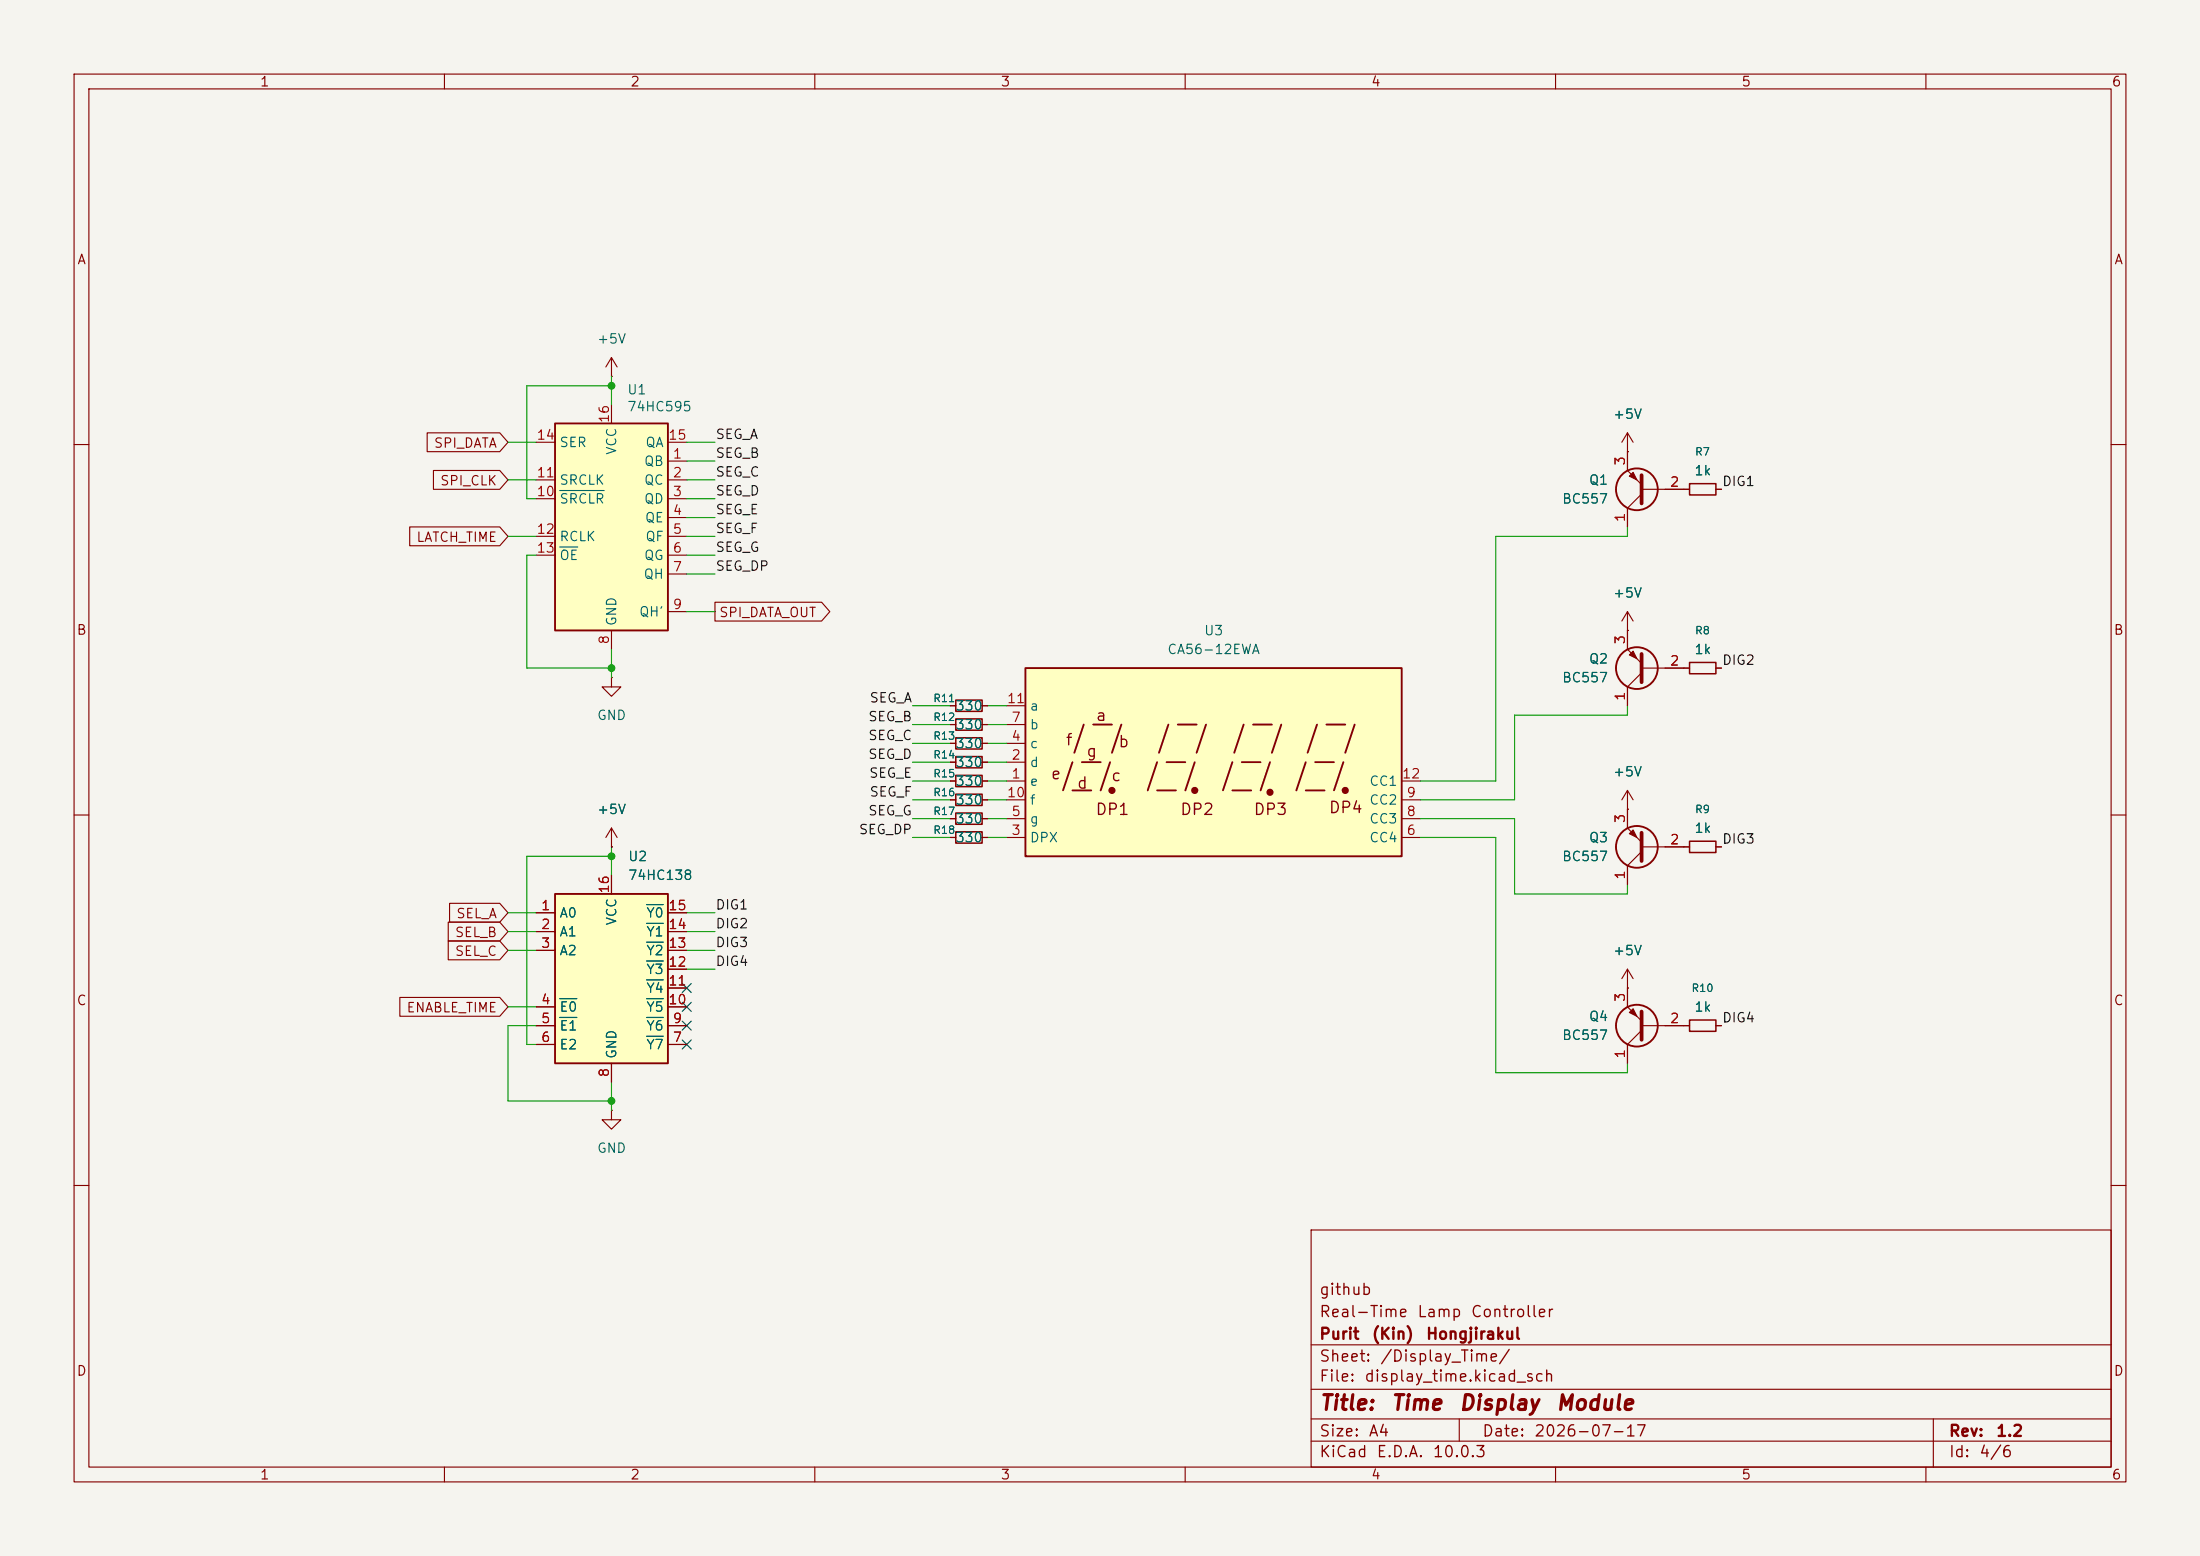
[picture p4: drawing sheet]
<svg xmlns="http://www.w3.org/2000/svg" width="297mm" height="210mm" viewBox="0 0 297 210" stroke-linecap="round" stroke-linejoin="round" font-family="sans-serif">
<path d="M0 0h297v210h-297z" fill="#f5f4ef" stroke="#f5f4ef" stroke-width=".14"/>
<g fill="none" stroke="#840000" stroke-width=".15">
<path d="M10 10h277v190h-277zM12 12h273v186h-273zM60 10v2M110 10v2M160 10v2M210 10v2M260 10v2M82.5 50.8h.1M82.5 48.3l-.7 1.2M82.5 48.3l.8 1.2M82.5 48.3v2.5M219.7 58.4v2.6"/>
<path d="M219.7 58.4l-.8 1.3M219.7 58.4l.8 1.3M10 60h2M219.7 61h.1M285 60h2M219.7 85.1h.1M219.7 82.6l-.8 1.2M219.7 82.6l.8 1.2M219.7 82.6v5l1.9 1.9M221.6 90.2h6.5M221.6 90.8l-1.9 1.9v2.6M231.6 90.2h.8"/>
<path d="M10 110h2M128.3 102.9h.7M128.3 105.4h.7M132.6 102.9h.7M132.6 105.4h.7M219.7 109.2h.1M219.7 106.7v2.5M219.7 106.7l-.8 1.3M219.7 106.7l.8 1.3M285 110h2M10 160h2M177 166h108v32h-108z"/>
<path d="M285 160h2M60 198v2M110 198v2M160 198v2M177 194.5h108M177 191.5h108M177 187.5h108M177 181.5h108M197 191.5v3M210 198v2M260 198v2M261 191.5v6.5"/>
</g>
<path d="M228.1 89.4h3.5v1.5h-3.5zM129 102.1h3.6v1.5h-3.6zM129 104.6h3.6v1.6h-3.6z" fill="none" stroke="#840000" stroke-width=".2"/>
<path d="M221.6 88.3v3.8" fill="none" stroke="#840000" stroke-width=".51"/>
<circle cx="221" cy="90.2" r="2.82" fill="none" stroke="#840000" stroke-width=".25"/>
<path d="M220 88.4l.5-.5 .5 1z" fill="#840000" stroke="#840000" stroke-width=".15"/>
<path d="M74.9 57.2h15.3v27.9h-15.3z" fill="#ffffc2"/>
<g fill="none" stroke="#840000" stroke-width=".25">
<path d="M74.9 57.2h15.3v27.9h-15.3z"/>
<circle cx="221" cy="66" r="2.82"/>
<circle cx="221" cy="138.4" r="2.82"/>
</g>
<g fill="none" stroke="#840000" stroke-width=".15">
<path d="M72.4 59.7h2.5M82.5 54.6v2.6M90.2 59.7h2.5M72.4 64.8h2.5M72.4 67.3h2.5M72.4 72.4h2.5M72.4 74.9h2.5M90.2 62.2h2.5M90.2 64.8h2.5M90.2 67.3h2.5M90.2 69.9h2.5M90.2 72.4h2.5"/>
<path d="M90.2 74.9h2.5M90.2 77.5h2.5M219.7 61v2.5l1.9 1.9M221.6 66h6.5M221.6 66.7l-1.9 1.9v2.5M231.6 66h.8M82.5 91.4v1.3h1.3l-1.3 1.3-1.2-1.3h1.2M82.5 91.4h.1M82.5 85.1v2.5M90.2 82.6h2.5M128.3 97.8h.7M128.3 95.3h.7"/>
<path d="M132.6 97.8h.7M132.6 95.3h.7M128.3 110.5h.7M128.3 113h.7M128.3 100.3h.7M132.6 110.5h.7M132.6 113h.7M132.6 100.3h.7M227.3 114.3h.8M231.6 114.3h.8M219.7 133.4v2.5l1.9 1.9M221.6 138.4h6.5"/>
<path d="M221.6 139.1l-1.9 1.9v2.5M231.6 138.4h.8M82.5 149.9v1.2h1.3l-1.3 1.3-1.2-1.3h1.2M82.5 149.9h.1"/>
</g>
<path d="M75.6 66.2h6M75.6 73.8h2.4" fill="none" stroke="#006464" stroke-width=".15"/>
<path d="M228.1 65.3h3.5v1.5h-3.5zM129 97h3.6v1.6h-3.6zM129 94.5h3.6v1.5h-3.6zM129 99.6h3.6v1.5h-3.6zM129 109.7h3.6v1.6h-3.6zM129 112.3h3.6v1.5h-3.6zM228.1 113.5h3.5v1.6h-3.5zM228.1 137.7h3.5v1.5h-3.5z" fill="none" stroke="#840000" stroke-width=".2"/>
<path d="M221.6 64.1v3.8M221.6 136.5v3.8" fill="none" stroke="#840000" stroke-width=".51"/>
<g fill="#840000" stroke="#840000" stroke-width=".15">
<path d="M220 64.3l.5-.5 .5 1z"/>
<path d="M220 136.7l.5-.6 .5 1.1z"/>
</g>
<path d="M138.4 90.2h50.8v25.4h-50.8z" fill="#ffffc2"/>
<g fill="none" stroke="#840000" stroke-width=".25">
<path d="M138.4 90.2h50.8v25.4h-50.8zM146.3 97.8l-1.3 3.8M147.6 97.8h2.5M151.4 97.8l-1.3 3.8M157.7 97.8l-1.2 3.8M159 97.8h2.5M162.8 97.8l-1.3 3.8M167.9 97.8l-1.3 3.8M169.2 97.8h2.5M173 97.8l-1.3 3.8M177.8 97.8l-1.3 3.8M179.1 97.8h2.5"/>
<path d="M182.9 97.8l-1.3 3.8M144.8 102.9l-1.3 3.8M144.8 106.7h2.5M146 102.9h2.6M149.9 102.9l-1.3 3.8M156.2 106.7h2.5M156.2 102.9l-1.3 3.8M157.5 102.9h2.5M161.3 102.9l-1.3 3.8M166.4 106.7h2.5M166.4 102.9l-1.3 3.8M167.6 102.9h2.6"/>
<path d="M171.4 102.9l-1.2 3.8M176.3 106.7h2.5M176.3 102.9l-1.3 3.8M177.5 102.9h2.6M181.4 102.9l-1.3 3.8"/>
<circle cx="221" cy="114.3" r="2.82"/>
</g>
<g fill="#840000" stroke="#840000" stroke-width=".25">
<circle cx="150.1" cy="106.7" r=".36"/>
<circle cx="161.3" cy="106.7" r=".36"/>
<circle cx="171.4" cy="106.9" r=".36"/>
<circle cx="181.6" cy="106.7" r=".36"/>
</g>
<g fill="none" stroke="#840000" stroke-width=".15">
<path d="M135.9 97.8h2.5M135.9 95.3h2.5M128.3 108h.7M132.6 108h.7M135.9 105.4h2.5M135.9 102.9h2.5M135.9 113h2.5M135.9 100.3h2.5M135.9 110.5h2.5M135.9 108h2.5M189.2 105.4h2.6M189.2 113h2.6"/>
<path d="M189.2 110.5h2.6M189.2 108h2.6M219.7 109.2v2.6l1.9 1.9M221.6 114.3h5.7M221.6 114.9l-1.9 1.9v2.6M219.7 133.4h.1M219.7 130.8v2.6M219.7 130.8l-.8 1.3M219.7 130.8l.8 1.3"/>
</g>
<path d="M221.6 112.4v3.8" fill="none" stroke="#840000" stroke-width=".51"/>
<path d="M220 112.5l.5-.5 .5 1z" fill="#840000" stroke="#840000" stroke-width=".15"/>
<path d="M129 107.2h3.6v1.5h-3.6z" fill="none" stroke="#840000" stroke-width=".2"/>
<path d="M74.9 120.7h15.3v22.8h-15.3z" fill="#ffffc2"/>
<path d="M74.9 120.7h15.3v22.8h-15.3z" fill="none" stroke="#840000" stroke-width=".25"/>
<g fill="none" stroke="#840000" stroke-width=".15">
<path d="M57.7 58.4h9.8l1.1 1.3-1.1 1.3h-9.8zM55.3 71.1h12.2l1.1 1.3-1.1 1.3h-12.2zM58.5 63.5h9l1.1 1.3-1.1 1.2h-9zM219.7 61h.1M219.7 61v2.5M219.7 68.6v2.5M224.8 66h3.3M231.6 66h.8M96.5 81.3h14.4l1.1 1.3-1.1 1.2h-14.4zM128.3 95.3h.7M128.3 97.8h.7M132.6 95.3h.7"/>
<path d="M132.6 97.8h.7M219.7 85.1h.1M219.7 85.1v2.5M219.7 92.7v2.6M224.8 90.2h3.3M231.6 90.2h.8M82.5 114.3h.1M82.5 111.8v2.5M82.5 118.1v2.6M82.5 111.8l-.7 1.2M82.5 111.8l.8 1.2M128.3 105.4h.7"/>
<path d="M128.3 102.9h.7M128.3 108h.7M128.3 100.3h.7M128.3 113h.7M128.3 110.5h.7M132.6 105.4h.7M132.6 102.9h.7M132.6 108h.7M132.6 100.3h.7M132.6 113h.7M132.6 110.5h.7M219.7 109.2h.1"/>
<path d="M219.7 109.2v2.6M219.7 116.8v2.6M224.8 114.3h3.3M231.6 114.3h.8M54 134.6h13.5l1.1 1.3-1.1 1.3h-13.5zM60.5 127h7l1.1 1.3-1.1 1.2h-7zM60.5 124.5h7l1.1 1.2-1.1 1.3h-7zM60.7 121.9h6.8l1.1 1.3-1.1 1.3h-6.8zM72.4 123.2h2.5M72.4 125.7h2.5M72.4 128.3h2.5M72.4 135.9h2.5"/>
<path d="M72.4 138.4h2.5M90.2 123.2h2.5M90.2 125.7h2.5M90.2 128.3h2.5M90.2 135.9h2.5M90.2 138.4h2.5M90.2 133.4h2.5M90.2 130.8h2.5M219.7 133.4h.1M219.7 133.4v2.5M224.8 138.4h3.3M231.6 138.4h.8"/>
<path d="M72.4 141h2.5M82.5 143.5v2.6M90.2 141h2.5M219.7 141v2.5"/>
</g>
<path d="M75.6 134.8h2.3M75.6 137.3h2.3M87.3 134.8h2.2M87.3 137.3h2.2M87.3 139.9h2.2M87.3 132.2h2.2M87.3 129.7h2.2M87.3 127.2h2.2M87.3 124.6h2.2M87.3 122.1h2.2" fill="none" stroke="#006464" stroke-width=".15"/>
<g fill="none" stroke="#009600" stroke-width=".15">
<path d="M68.6 59.7h3.8M82.5 50.8v3.8M82.5 52.1h-11.4v15.2h1.3M92.7 59.7h3.8M68.6 72.4h3.8M68.6 64.8h3.8M72.4 74.9h-1.3v15.3h11.4M92.7 67.3h3.8M92.7 72.4h3.8M92.7 74.9h3.8M92.7 77.5h3.8M92.7 62.2h3.8"/>
<path d="M92.7 69.9h3.8M92.7 64.8h3.8M219.7 71.1v1.3h-17.8v33h-10.1M82.5 87.6v3.8M92.7 82.6h3.8M123.2 97.8h5.1M123.2 95.3h5.1M133.3 97.8h2.6M133.3 95.3h2.6M219.7 95.3v1.2h-15.2v11.5h-12.7M82.5 114.3v3.8M82.5 115.6h-11.4v25.4h1.3"/>
<path d="M123.2 105.4h5.1M123.2 108h5.1M123.2 113h5.1M123.2 110.5h5.1M123.2 102.9h5.1M123.2 100.3h5.1M133.3 105.4h2.6M133.3 108h2.6M133.3 113h2.6M133.3 110.5h2.6M133.3 102.9h2.6M133.3 100.3h2.6"/>
<path d="M191.8 113h10.1v31.8h17.8v-1.3M191.8 110.5h12.7v10.2h15.2v-1.3M68.6 135.9h3.8M68.6 125.7h3.8M68.6 128.3h3.8M68.6 123.2h3.8M72.4 138.4h-3.8v10.2h13.9M92.7 125.7h3.8M92.7 128.3h3.8M92.7 123.2h3.8M92.7 130.8h3.8M82.5 146.1v3.8"/>
</g>
<path d="M92.1 137.8l1.2 1.2M92.1 135.3l1.2 1.2M92.1 132.7l1.2 1.3M93.3 137.8l-1.2 1.2M93.3 135.3l-1.2 1.2M93.3 132.7l-1.2 1.3M92.1 140.4l1.2 1.2M93.3 140.4l-1.2 1.2" fill="none" stroke="#000084" stroke-width=".15"/>
<g fill="#009600" stroke="#009600" stroke-width=".14">
<circle cx="82.5" cy="52.1" r=".46"/>
<circle cx="82.5" cy="90.2" r=".46"/>
<circle cx="82.5" cy="148.6" r=".46"/>
<circle cx="82.5" cy="115.6" r=".46"/>
</g>
<g font-size="2" fill="#840000">
<text x="178" y="190.8">Title:</text>
<text x="187.7" y="190.8">Time</text>
<text x="196.8" y="190.8">Display</text>
<text x="209.9" y="190.8">Module</text>
</g>
<g font-size="1.5" fill="#840000">
<text x="143.8" y="101">f</text>
<text x="147.8" y="97.7">a</text>
<text x="150.9" y="101.2">b</text>
<text x="141.8" y="105.6">e</text>
<text x="145.3" y="106.8">d</text>
<text x="146.6" y="102.5">g</text>
<text x="149.9" y="105.8">c</text>
<text x="147.8" y="110.4">DP1</text>
<text x="159.2" y="110.4">DP2</text>
<text x="169.1" y="110.4">DP3</text>
<text x="179.3" y="110.1">DP4</text>
<text x="178" y="178.2">Real-Time</text>
<text x="178" y="175.2">github</text>
<text x="191.2" y="178.2">Lamp</text>
<text x="198.5" y="178.2">Controller</text>
<text x="178" y="184.2">Sheet:</text>
<text x="178" y="181.2">Purit</text>
<text x="185.1" y="181.2">(Kin)</text>
<text x="186.2" y="184.2">/Display_Time/</text>
<text x="192.4" y="181.2">Hongjirakul</text>
<text x="178" y="186.9">File:</text>
<text x="184.1" y="186.9">display_time.kicad_sch</text>
<text x="178" y="197.1">KiCad</text>
<text x="178" y="194.3">Size:</text>
<text x="184.7" y="194.3">A4</text>
<text x="185.7" y="197.1">E.D.A.</text>
<text x="193.3" y="197.1">10.0.3</text>
<text x="200" y="194.3">Date:</text>
<text x="207" y="194.3">2026-07-17</text>
<text x="263" y="194.3">Rev:</text>
<text x="263" y="197.1">Id:</text>
<text x="267.1" y="197.1">4/6</text>
<text x="269.4" y="194.3">1.2</text>
</g>
<g font-size="1.3" fill="#840000">
<text x="35" y="12">1</text>
<text x="85" y="12">2</text>
<text x="135" y="12">3</text>
<text x="185" y="12">4</text>
<text x="235" y="12">5</text>
<text x="285" y="12">6</text>
<text x="10.3" y="36">A</text>
<text x="285.3" y="36">A</text>
<text x="58.5" y="60.8">SPI_DATA</text>
<text x="59.3" y="65.8">SPI_CLK</text>
<text x="56.1" y="73.5">LATCH_TIME</text>
<text x="97" y="83.6">SPI_DATA_OUT</text>
<text x="10.3" y="86">B</text>
<text x="285.3" y="86">B</text>
<text x="61.5" y="124.3">SEL_A</text>
<text x="61.3" y="129.3">SEL_C</text>
<text x="61.3" y="126.8">SEL_B</text>
<text x="10.3" y="136">C</text>
<text x="54.8" y="137">ENABLE_TIME</text>
<text x="285.3" y="136">C</text>
<text x="10.3" y="186">D</text>
<text x="285.3" y="186">D</text>
<text x="35" y="200">1</text>
<text x="85" y="200">2</text>
<text x="135" y="200">3</text>
<text x="185" y="200">4</text>
<text x="235" y="200">5</text>
<text x="285" y="200">6</text>
</g>
<g font-size="1.3" fill="#006464">
<text x="80.5" y="46.7">+5V</text>
<text x="84.6" y="53.5">U1</text>
<text x="84.6" y="55.8">74HC595</text>
<text x="217.7" y="56.9">+5V</text>
<text x="75.4" y="65.7">SRCLK</text>
<text x="75.4" y="60.7">SER</text>
<text x="83.5" y="61.5" transform="rotate(-90 83.5 61.5)">VCC</text>
<text x="86.9" y="63.2">QB</text>
<text x="86.9" y="65.7">QC</text>
<text x="87" y="60.7">QA</text>
<text x="214.4" y="65.7">Q1</text>
<text x="228.6" y="64.5">1k</text>
<text x="75.4" y="68.3">SRCLR</text>
<text x="86.9" y="68.3">QD</text>
<text x="87" y="70.8">QE</text>
<text x="210.8" y="68.3">BC557</text>
<text x="75.4" y="73.4">RCLK</text>
<text x="75.4" y="75.9">OE</text>
<text x="86.9" y="75.9">QG</text>
<text x="87" y="73.4">QF</text>
<text x="86.2" y="83.5">QH'</text>
<text x="86.8" y="78.4">QH</text>
<text x="217.7" y="81">+5V</text>
<text x="83.5" y="84.6" transform="rotate(-90 83.5 84.6)">GND</text>
<text x="157.5" y="88.6">CA56-12EWA</text>
<text x="162.5" y="86.1">U3</text>
<text x="214.4" y="89.9">Q2</text>
<text x="228.6" y="88.6">1k</text>
<text x="210.8" y="92.4">BC557</text>
<text x="80.5" y="97.5">GND</text>
<text x="128.9" y="98.8">330</text>
<text x="128.9" y="96.2">330</text>
<text x="128.9" y="101.3">330</text>
<text x="138.9" y="101.3">c</text>
<text x="138.9" y="98.8">b</text>
<text x="138.9" y="96.2">a</text>
<text x="128.9" y="103.8">330</text>
<text x="128.9" y="106.4">330</text>
<text x="138.9" y="106.4">e</text>
<text x="138.9" y="103.8">d</text>
<text x="184.8" y="106.4">CC1</text>
<text x="217.7" y="105.1">+5V</text>
<text x="80.5" y="110.2">+5V</text>
<text x="128.9" y="111.5">330</text>
<text x="128.9" y="108.9">330</text>
<text x="138.9" y="111.5">g</text>
<text x="138.9" y="108.9">f</text>
<text x="184.8" y="111.5">CC3</text>
<text x="184.8" y="108.9">CC2</text>
<text x="228.6" y="112.7">1k</text>
<text x="84.7" y="116.5">U2</text>
<text x="84.7" y="119.1">74HC138</text>
<text x="128.9" y="114">330</text>
<text x="138.9" y="114">DPX</text>
<text x="184.8" y="114">CC4</text>
<text x="210.8" y="116.5">BC557</text>
<text x="214.4" y="114">Q3</text>
<text x="75.4" y="124.2">A0</text>
<text x="83.5" y="125" transform="rotate(-90 83.5 125)">VCC</text>
<text x="87.2" y="124.2">Y0</text>
<text x="75.4" y="126.7">A1</text>
<text x="75.4" y="129.2">A2</text>
<text x="87.2" y="131.8">Y3</text>
<text x="87.2" y="129.2">Y2</text>
<text x="87.2" y="126.7">Y1</text>
<text x="217.7" y="129.2">+5V</text>
<text x="75.4" y="136.9">E0</text>
<text x="87.2" y="136.9">Y5</text>
<text x="87.2" y="134.3">Y4</text>
<text x="228.6" y="136.9">1k</text>
<text x="75.4" y="139.4">E1</text>
<text x="75.4" y="141.9">E2</text>
<text x="83.5" y="143" transform="rotate(-90 83.5 143)">GND</text>
<text x="87.2" y="141.9">Y7</text>
<text x="87.2" y="139.4">Y6</text>
<text x="210.8" y="140.7">BC557</text>
<text x="214.4" y="138.1">Q4</text>
<text x="80.5" y="155.9">GND</text>
</g>
<g font-size="1.3" fill="#a90000">
<text x="72.3" y="59.7">14</text>
<text x="82.5" y="57.2" transform="rotate(-90 82.5 57.2)">16</text>
<text x="90.1" y="59.7">15</text>
<text x="72.3" y="64.7">11</text>
<text x="90.7" y="62.2">1</text>
<text x="90.7" y="64.7">2</text>
<text x="219.7" y="62.9" transform="rotate(-90 219.7 62.9)">3</text>
<text x="72.3" y="67.3">10</text>
<text x="90.7" y="67.3">3</text>
<text x="90.7" y="69.8">4</text>
<text x="219.7" y="70.6" transform="rotate(-90 219.7 70.6)">1</text>
<text x="225.4" y="66">2</text>
<text x="72.3" y="72.4">12</text>
<text x="72.3" y="74.9">13</text>
<text x="90.7" y="72.4">5</text>
<text x="90.7" y="74.9">6</text>
<text x="90.7" y="77.4">7</text>
<text x="90.7" y="82.5">9</text>
<text x="82.5" y="87.1" transform="rotate(-90 82.5 87.1)">8</text>
<text x="219.7" y="87.1" transform="rotate(-90 219.7 87.1)">3</text>
<text x="135.8" y="95.2">11</text>
<text x="219.7" y="94.7" transform="rotate(-90 219.7 94.7)">1</text>
<text x="225.4" y="90.1">2</text>
<text x="136.5" y="100.3">4</text>
<text x="136.5" y="97.8">7</text>
<text x="135.8" y="107.9">10</text>
<text x="136.5" y="105.4">1</text>
<text x="136.5" y="102.8">2</text>
<text x="189.2" y="105.4">12</text>
<text x="189.8" y="107.9">9</text>
<text x="136.5" y="113">3</text>
<text x="136.5" y="110.5">5</text>
<text x="189.8" y="113">6</text>
<text x="189.8" y="110.5">8</text>
<text x="219.7" y="111.2" transform="rotate(-90 219.7 111.2)">3</text>
<text x="219.7" y="118.8" transform="rotate(-90 219.7 118.8)">1</text>
<text x="225.4" y="114.3">2</text>
<text x="73" y="123.2">1</text>
<text x="73" y="125.7">2</text>
<text x="82.5" y="120.7" transform="rotate(-90 82.5 120.7)">16</text>
<text x="90.1" y="125.7">14</text>
<text x="90.1" y="123.2">15</text>
<text x="73" y="128.2">3</text>
<text x="90.1" y="130.8">12</text>
<text x="90.1" y="128.2">13</text>
<text x="73" y="135.9">4</text>
<text x="90.1" y="135.9">10</text>
<text x="90.1" y="133.3">11</text>
<text x="219.7" y="135.3" transform="rotate(-90 219.7 135.3)">3</text>
<text x="73" y="138.4">5</text>
<text x="73" y="140.9">6</text>
<text x="90.7" y="140.9">7</text>
<text x="90.7" y="138.4">9</text>
<text x="219.7" y="142.9" transform="rotate(-90 219.7 142.9)">1</text>
<text x="225.4" y="138.4">2</text>
<text x="82.5" y="145.5" transform="rotate(-90 82.5 145.5)">8</text>
</g>
<g font-size="1.3" fill="#0f0f0f">
<text x="96.5" y="59.6">SEG_A</text>
<text x="96.5" y="62.1">SEG_B</text>
<text x="96.5" y="64.6">SEG_C</text>
<text x="232.4" y="65.9">DIG1</text>
<text x="96.5" y="67.2">SEG_D</text>
<text x="96.5" y="69.7">SEG_E</text>
<text x="96.5" y="72.3">SEG_F</text>
<text x="96.5" y="74.8">SEG_G</text>
<text x="96.5" y="77.3">SEG_DP</text>
<text x="117.3" y="95.1">SEG_A</text>
<text x="232.4" y="90">DIG2</text>
<text x="117.1" y="97.7">SEG_B</text>
<text x="117.1" y="100.2">SEG_C</text>
<text x="117.1" y="102.7">SEG_D</text>
<text x="117.2" y="105.3">SEG_E</text>
<text x="117.3" y="107.8">SEG_F</text>
<text x="115.9" y="112.9">SEG_DP</text>
<text x="117.1" y="110.4">SEG_G</text>
<text x="232.4" y="114.2">DIG3</text>
<text x="96.5" y="125.6">DIG2</text>
<text x="96.5" y="123.1">DIG1</text>
<text x="96.5" y="130.7">DIG4</text>
<text x="96.5" y="128.1">DIG3</text>
<text x="232.4" y="138.3">DIG4</text>
</g>
<g font-size="1" fill="#006464">
<text x="228.8" y="61.7">R7</text>
<text x="228.8" y="85.9">R8</text>
<text x="125.9" y="95">R11</text>
<text x="125.9" y="97.6">R12</text>
<text x="125.9" y="100.1">R13</text>
<text x="125.9" y="102.6">R14</text>
<text x="125.9" y="105.2">R15</text>
<text x="125.9" y="107.7">R16</text>
<text x="125.9" y="110.3">R17</text>
<text x="125.9" y="112.8">R18</text>
<text x="228.8" y="110">R9</text>
<text x="228.3" y="134.1">R10</text>
</g>
</svg>
